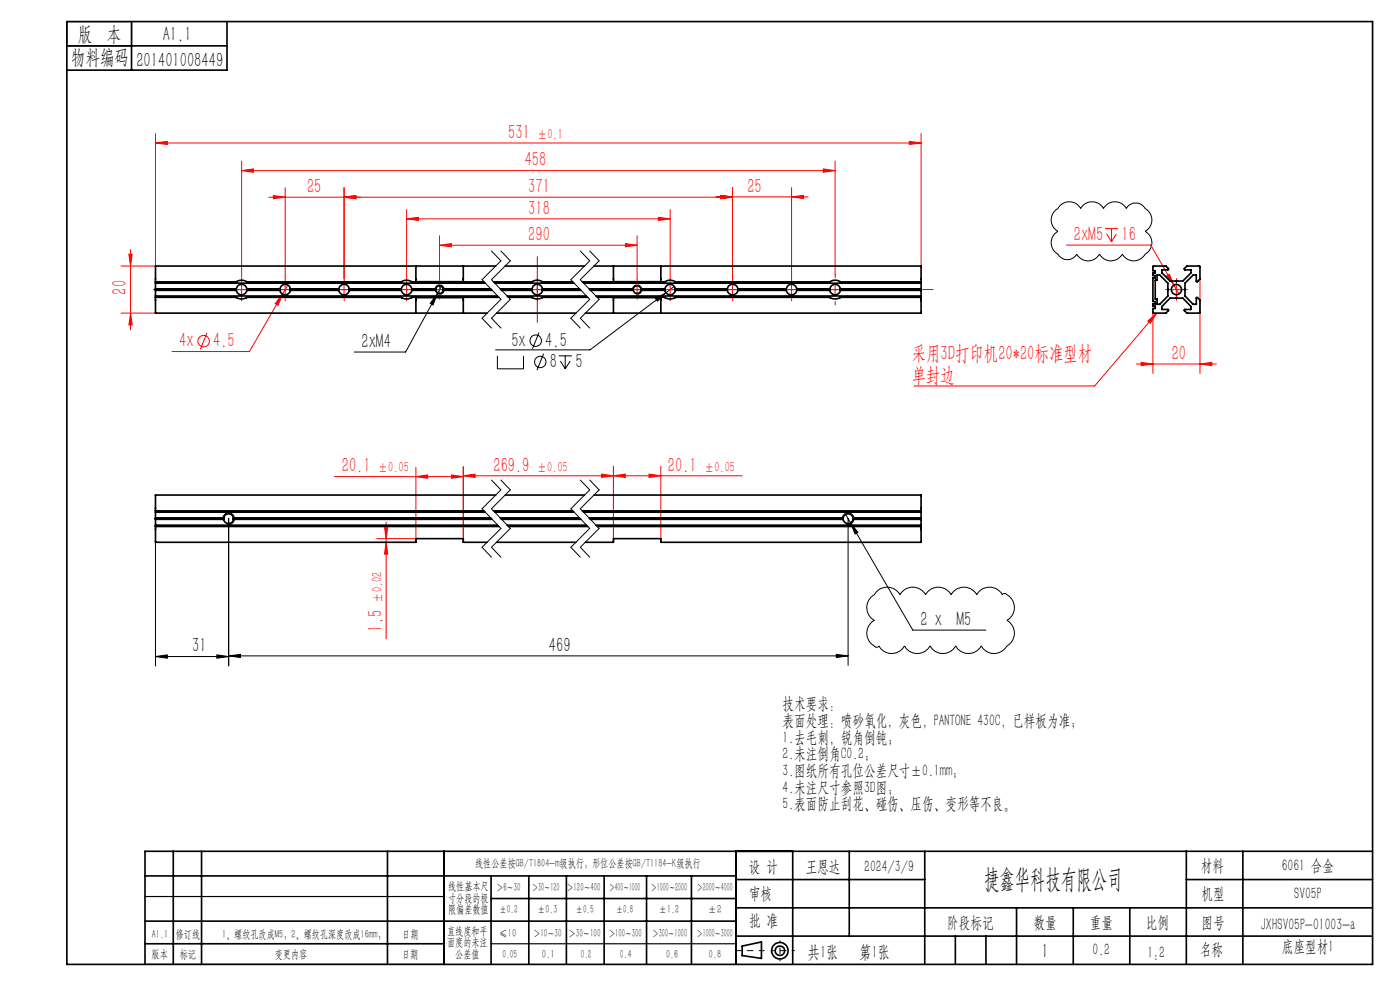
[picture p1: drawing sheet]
<svg xmlns="http://www.w3.org/2000/svg" width="297mm" height="210mm" viewBox="0 0 297 210" stroke-linecap="round" stroke-linejoin="round" font-family="sans-serif">
<g fill="none" stroke="#f00" stroke-width=".21">
<path d="M33 30.3l2.5-.3v.6zM33 28.3v28.1h-7.3M33 30.3h162.4M51.3 36.2l2.5-.4v.7zM51.3 34.2v24.8M51.3 36.2h125.9M60.5 39.8v19.2M73 39.8v19.2M155.4 39.8v19.2M167.9 39.8v19.2M174.7 35.8l2.5 .4-2.5 .3zM177.2 34.2v24"/>
<path d="M192.9 30l2.5 .3-2.5 .3zM195.4 28.3v28.1M27.3 53.9h.7l-.3 2.5zM27.7 52.9v17M57 41.8h98.4M58 41.5l2.5 .3-2.5 .3zM73 41.8l2.5-.3v.6zM86.3 46.4l2.5-.3v.7zM86.3 44.4v14.6M86.3 46.4h55.9M93.2 52l2.5-.3v.6zM93.2 50v9.4"/>
<path d="M93.2 52h41.9M132.7 51.7l2.4 .3-2.4 .3zM135.1 50v9.4M139.7 46.1l2.5 .3-2.5 .4zM142.2 44.4v14.6M151.9 41.8h19.5M152.9 41.5l2.5 .3-2.5 .3zM152.9 41.4l2.5 .4-2.5 .3zM167.9 41.8l2.5-.4v.7zM226.3 52h17.8l4.9 8.5M234.4 48.5h2.8M234.8 49.6l1 1.7"/>
<path d="M235.8 48.5v2.8M236.8 49.6l-1 1.7M247.5 58.5l.6-.3 .9 2.3zM254.6 59.1v20.1M25.7 66.4h7.3M27.7 66.4l.3 2.5h-.7zM43.9 70.7l-1.4 3.4M50 61.4h2.5M51.3 60.2v2.5M59.2 61.4h2.5M59.9 62.4l-.9 2.4-.6-.4zM59.9 62.4l-7 12.2h-16.4"/>
<path d="M60.5 60.2v2.5M61.1 60.5l-1.2 1.9M71.8 61.4h2.5M73 60.2v2.5M85 61.4h2.5M86.3 60.2v2.5M92 61.4h2.5M93.2 60.2v2.5M112.7 61.4h2.5M114 60.2v2.5M133.9 61.4h2.5M135.1 60.2v2.5"/>
<path d="M140.9 61.4h2.5M142.2 60.2v2.5M154.2 61.4h2.5M155.4 60.2v2.5M166.7 61.4h2.5M167.9 60.2v2.5M175.9 61.4h2.5M177.2 60.2v2.5M241.1 77.2h17M242.1 76.9l2.5 .3-2.5 .4zM243.5 68.1l1.9-1.7-1.4 2.2zM244.6 66.3v12.9"/>
<path d="M245.4 66.4l-13.2 15.5h-38.3M248.3 61.4h2.5M249 60.5l1.1 1.9M249.6 60.2v2.5M254.6 77.2l2.5-.3v.7zM88.2 99.1v15.2h-8.3M98.3 98.9v15.4M130.1 98.9v15.4M140.2 98.9v15.4M70.9 101.1h27.4M81.6 111.8h.7l-.4 2.5zM81.9 115l.4 2.5h-.7z"/>
<path d="M81.9 110.8v24.7M88.2 101.1l2.5-.4v.8zM95.8 100.7l2.5 .4-2.5 .4zM98.3 100.9l2.5-.3v.7zM98.3 100.9h59.1M127.6 100.6l2.5 .3-2.5 .4zM130.1 100.9l2.5-.3v.7zM137.7 100.6l2.5 .3-2.5 .4z"/>
<circle cx="43.2" cy="72.4" r="1.21"/>
</g>
<g fill="none" stroke="#000" stroke-width=".21">
<path d="M224.8 43.7a2.77 2.77 0 0 1 4.5 .5 2.77 2.77 0 0 1 4.8 0 2.77 2.77 0 0 1 4.8 0 2.29 2.29 0 0 1 4 0 2.74 2.74 0 0 1 0 4.9 2.74 2.74 0 0 1 0 4.8 2.74 2.74 0 0 1-4.8 0 2.74 2.74 0 0 1-4.8 0 2.74 2.74 0 0 1-4.9 0 2.26 2.26 0 0 1-4 0 2.74 2.74 0 0 1 0-4.8 2.74 2.74 0 0 1 0-4.9zM92.3 61.7a.99 .99 0 0 1 .9-1.2 .99 .99 0 0 1 1 1 .99 .99 0 0 1-1.2 .9M92.8 62.3l-.9 2.4-.6-.4zM92.8 62.3l-6.8 12.4h-10.9M93.7 60.6l-.9 1.7M105.5 75.5v2.7h5.6v-2.7M114.3 70.5l-1.3 3.5M115.3 75l-1.4 3.5M118.5 75.5h2.8M118.9 76.6l1 1.6M119.9 75.5v2.7M121 76.6l-1.1 1.6"/>
<path d="M134.2 61.7a.99 .99 0 0 1 .9-1.2 .99 .99 0 0 1 1 1 .99 .99 0 0 1-1.2 .9M139.1 63.4l2.2-1.3-1.8 1.8zM141.3 62.1l-16.1 12.1h-20.1M143.1 60.7l-1.8 1.4M33 115v26.3M47.3 110.3a1.25 1.25 0 0 1 1-1.5 1.25 1.25 0 0 1 1.4 1.3 1.25 1.25 0 0 1-1.5 1.1M48.5 110v31.3M178.7 110.3a1.24 1.24 0 0 1 1.1-1.5 1.24 1.24 0 0 1 1.4 1.3 1.24 1.24 0 0 1-1.6 1.1M179.4 109.1l1 1.8M179.9 110v31.1M180.4 110.9l1.6 2-.6 .4zM180.4 110.9l13.2 22.8h15.5"/>
<path d="M33 139.3l2.5-.4v.7zM33 139.3h15.5M46 138.9l2.5 .4-2.5 .3zM48.5 139.1l2.5-.3v.7zM48.5 139.1h131.4M177.4 138.8l2.5 .3-2.5 .4zM184.9 126.6l.6-.5a3.1 3.1 0 0 1 5.4 0 3.1 3.1 0 0 1 5.5 0 3.1 3.1 0 0 1 5.4 0 3.1 3.1 0 0 1 5.4 0 3.1 3.1 0 0 1 5.4 0l.4-.2a3.1 3.1 0 0 1 1 5.4l-.4 .3a3.1 3.1 0 0 1 0 5.4 3.1 3.1 0 0 1-5.4 0 3.1 3.1 0 0 1-5.5 0 3.1 3.1 0 0 1-5.4 0 3.1 3.1 0 0 1-5.4 0 3.1 3.1 0 0 1-5.5 0 .54 .54 0 0 1-.9 0 3.1 3.1 0 0 1 0-5.4 3.1 3.1 0 0 1-.6-5z"/>
<circle cx="113.7" cy="72.3" r="1.21"/>
<circle cx="114.6" cy="76.8" r="1.2"/>
</g>
<g fill="none" stroke="#000" stroke-width=".35">
<path d="M14.2 4.6h277v200h-277zM14.2 9.7h34M27.9 4.6v10.3M48.2 4.6v10.3h-34M30.8 195.4h125.4M30.8 185.8h125.4M36.8 180.6v24M42.8 180.6v24M82.2 180.6v24M94.2 180.6v24M104.2 185.8v18.8M104.2 190.6h52"/>
<path d="M112.2 185.8v18.8M120.2 185.8v18.8M128.2 185.8v18.8M137.2 185.8v18.8M146.7 185.8v18.8M156.2 180.6v24M156.2 186.6h40M156.2 198.6h135M156.2 192.6h135M168.2 180.6v24M180.2 180.6v18M196.2 180.6v24"/>
<path d="M202.7 198.6v6M209.2 198.6v6M215.7 192.6v12M227.7 192.6v12M239.7 192.6v12M251.7 186.6h39.5M251.7 180.6v24M263.7 180.6v24M291.2 180.6h-260.4v24M30.8 200.2h63.4M157.4 200.7l4.1-.9v3.5l-4.1-.6z"/>
<circle cx="165.5" cy="201.7" r="1.74"/>
<circle cx="165.5" cy="201.7" r="1"/>
</g>
<g fill="none" stroke="#000" stroke-width=".21" stroke-dasharray="6.3 1.3 1.3 1.3 1.3 1.3">
<path d="M102.3 59.3l4 4.2M104.3 53.2l2 2.1M104.3 59.3l4 4.2M106.3 55.3l-4 4M106.3 53.2l2 2.1M108.3 55.3l-4 4M121.1 59.3l4 4.2M123.1 53.2l2 2.1M123.1 59.3l4 4.2M125.1 55.3l-4 4M125.1 53.2l2 2.1M127.1 55.3l-4 4"/>
<path d="M102.3 67.5l2 2.1M104.3 67.5l2 2.1M106.3 63.5l-4 4M108.3 63.5l-4 4M121.1 67.5l2 2.1M123.1 67.5l2 2.1M125.1 63.5l-4 4M127.1 63.5l-4 4M102.3 107.9l4 4.2M102.3 116.1l2 2.1M104.3 101.8l2 2.1M104.3 107.9l4 4.2"/>
<path d="M104.3 116.1l2 2.1M106.3 103.9l-4 4M106.3 112.1l-4 4M106.3 101.8l2 2.1M108.3 103.9l-4 4M108.3 112.1l-4 4M121.1 107.9l4 4.2M121.1 116.1l2 2.1M123.1 101.8l2 2.1M123.1 107.9l4 4.2M123.1 116.1l2 2.1M125.1 103.9l-4 4"/>
<path d="M125.1 112.1l-4 4M125.1 101.8l2 2.1M127.1 103.9l-4 4M127.1 112.1l-4 4"/>
</g>
<g fill="none" stroke="#f00" stroke-width=".21" stroke-dasharray="15.2 1.3 1.3 1.3">
<path d="M177.2 58.9v-.7M51.3 60.2v-1.2M51.3 62.7v1.1M59.3 61.4h-1.2M60.5 60.2v-1.2M60.5 62.7v1.1M61.8 61.4h1.1M71.8 61.4h-1.2M73 60.2v-1.2M73 62.7v1.1M74.3 61.4h1.1M85 61.4h-1.1"/>
<path d="M86.3 60.2v-1.2M86.3 62.7v1.1M87.5 61.4h1.1M92 61.4h-.8M93.3 60.2v-.9M93.3 62.7v.8M94.5 61.4h.8M112.7 61.4h-1.1M114 60.2v-1.2M114 62.7v1.1M115.2 61.4h1.2M133.9 61.4h-.8"/>
<path d="M135.2 60.2v-.9M135.2 62.7v.8M136.4 61.4h.9M140.9 61.4h-1.1M142.2 60.2v-1.2M142.2 62.7v1.1M143.4 61.4h1.2M154.2 61.4h-1.1M155.4 60.2v-1.2M155.4 62.7v1.1M156.7 61.4h1.1M166.7 61.4h-1.1"/>
<path d="M167.9 60.2v-1.2M167.9 62.7v1.1M169.2 61.4h1.1M174.7 61.4h-.8M177.2 63.9v.8M179.7 61.4h.7M248.3 61.4h-1M249.6 60.2v-1.1M249.6 62.7v1M250.8 61.4h1.1"/>
</g>
<path d="M162.1 201.7h-6" fill="none" stroke="#000" stroke-width=".21" stroke-dasharray="15.2 1.3 1.3 1.3" stroke-dashoffset="14.1"/>
<path d="M168.5 201.7h-4.8" fill="none" stroke="#000" stroke-width=".21" stroke-dasharray="15.2 1.3 1.3 1.3" stroke-dashoffset="14.7"/>
<path d="M165.5 199.6v4.2" fill="none" stroke="#000" stroke-width=".21" stroke-dasharray="15.2 1.3 1.3 1.3" stroke-dashoffset="15"/>
<path d="M14.2 4.6h13.7v5.1h-13.7zM30.8 190.2h63.4M30.8 204.6h63.4M104.2 200.2h52" fill="none" stroke="#000" stroke-width=".25"/>
<path d="M50 61.4h-17.4" fill="none" stroke="#f00" stroke-width=".21" stroke-dasharray="15.2 1.3 1.3 1.3" stroke-dashoffset="8.4"/>
<path d="M52.5 61.4h51.8" fill="none" stroke="#f00" stroke-width=".21" stroke-dasharray="15.2 1.3 1.3 1.3" stroke-dashoffset=".8"/>
<path d="M106.3 61.4h16.8" fill="none" stroke="#f00" stroke-width=".21" stroke-dasharray="15.2 1.3 1.3 1.3" stroke-dashoffset="8.7"/>
<path d="M125.1 61.4h73.3" fill="none" stroke="#f00" stroke-width=".21" stroke-dasharray="15.2 1.3 1.3 1.3" stroke-dashoffset="-.5"/>
<path d="M114 54.4v14" fill="none" stroke="#f00" stroke-width=".21" stroke-dasharray="15.2 1.3 1.3 1.3" stroke-dashoffset="10.1"/>
<path d="M243.5 68.1l1.9-1.7-1.4 2.2z" fill="#f00"/>
<path d="M92.8 62.3l-1.5 2 .6 .4zM139.1 63.4l.4 .5 1.8-1.8zM48.5 139.1l2.5-.3v.7zM177.4 138.8l2.5 .3-2.5 .4zM33 139.3l2.5-.4v.7zM46 138.9l2.5 .4-2.5 .3zM180.4 110.9l1 2.4 .6-.4z" fill="#000"/>
<g fill="#f00">
<path d="M152.9 41.5l2.5 .3-2.5 .3zM73 41.8l2.5-.3v.6zM167.9 41.8l2.5-.4v.7zM152.9 41.4l2.5 .4-2.5 .3zM174.7 35.8l2.5 .4-2.5 .3zM51.3 36.2l2.5-.4v.7zM95.8 100.7l2.5 .4-2.5 .4zM88.2 101.1l2.5-.4v.8zM137.7 100.6l2.5 .3-2.5 .4zM130.1 100.9l2.5-.3v.7z"/>
<path d="M93.2 52l2.5-.3v.6zM132.7 51.7l2.4 .3-2.4 .3zM86.3 46.4l2.5-.3v.7zM139.7 46.1l2.5 .3-2.5 .4zM58 41.5l2.5 .3-2.5 .3zM73 41.8l2.5-.3v.6zM33 30.3l2.5-.3v.6zM192.9 30l2.5 .3-2.5 .3zM59.9 62.4l-1.5 2 .6 .4zM98.3 100.9l2.5-.3v.7zM127.6 100.6l2.5 .3-2.5 .4zM247.5 58.5l1.5 2-.9-2.3z"/>
<path d="M81.9 115l.4 2.5h-.7zM81.6 111.8h.7l-.4 2.5z"/>
<path d="M27.3 53.9h.7l-.3 2.5zM27.7 66.4l.3 2.5h-.7z"/>
<path d="M242.1 76.9l2.5 .3-2.5 .4zM254.6 77.2l2.5-.3v.7z"/>
</g>
<g fill="none" stroke="#000" stroke-width=".35">
<path d="M33 59.8h17.1a1.98 1.98 0 0 1 2.3 0h32.7a1.98 1.98 0 0 1 2.3 0h15.3M33 59.8h.1M88.2 56.4v3.4M88.2 59.8h.1M98.3 56.4v3.4M98.3 59.8h.1M104.7 59.8h8.2a1.98 1.98 0 0 1 2.2 0h6.4M105.2 56.4h-72.2v6.7M107.2 56.4h16.8M123.5 59.8h17.5a1.98 1.98 0 0 1 2.3 0h32.7a1.98 1.98 0 0 1 2.3 0h17.1M126 56.4h69.4v6.7M130.1 56.4v3.4"/>
<path d="M130.1 59.8h.1M140.2 56.4v3.4M140.2 59.8h.1M195.4 59.8h.1M244.7 56.4h2.6l.6 .6v.2h-1.4v.7l1.7 1.7h1.2l.2 .2 .1-.2h1.2l1.8-1.7v-.7h-1.5v-.2l.6-.6 2.7 .1 .1 2.7-.7 .6-.1-1.5h-.7l-1.7 1.8v1.2l-.2 .1 .2 .2v1.2l1.7 1.7h.7v-1.4h.2l.6 .6-.1 2.7h-2.7l-.6-.5v-.2l1.5-.1v-.6l-1.8-1.8h-1.2l-.1-.1-.2 .1h-1.2l-1.7 1.8v.6l1.4 .1v.1l-.5 .6h-2.8v-1h.5v-.5h-.5v-.5h.5v-.4h-.5v-5.1h.5v-.5h-.5v-.5h.5v-.5h-.5zM245.5 58.3h.5l1.8 1.8v1.2l.1 .1-.1 .2v1.2l-1.8 1.7h-.5v-1.1h-.4v-4h.4zM33 63.1v3.3h70.3M33 63.1h17.1a1.98 1.98 0 0 0 2.3 0h32.7a1.98 1.98 0 0 0 2.3 0h.8M33 60.1h69.9M33 62.8h72.6M33 61.3h17.1M33 61.6h17.1"/>
<path d="M33 61.4h17.1M50.1 61.3a1.12 1.12 0 0 1 1.1-1 1.12 1.12 0 0 1 1.2 1M50.1 61.6a1.12 1.12 0 0 0 1.1 1 1.12 1.12 0 0 0 1.2-1M50.1 61.3v.1M50.1 61.4v.2M52.4 61.3v.1M52.4 61.3h7M52.4 61.6h7M52.4 61.4v.2M52.4 61.4h7M59.4 61.3a1.12 1.12 0 0 1 1.1-1 1.12 1.12 0 0 1 1.1 1M59.4 61.6a1.12 1.12 0 0 0 1.1 1 1.12 1.12 0 0 0 1.1-1"/>
<path d="M59.4 61.3v.1M59.4 61.4v.2M61.6 61.3v.1M61.6 61.3h10.3M61.6 61.6h10.3M61.6 61.4v.2M61.6 61.4h10.3M71.9 61.4v.2M71.9 61.3a1.12 1.12 0 0 1 1.1-1 1.12 1.12 0 0 1 1.1 1M71.9 61.6a1.12 1.12 0 0 0 1.1 1 1.12 1.12 0 0 0 1.1-1M71.9 61.3v.1M74.1 61.3v.1"/>
<path d="M74.1 61.4v.2M74.1 61.3h11M74.1 61.6h11M74.1 61.4h11M85.1 61.3a1.12 1.12 0 0 1 1.1-1 1.12 1.12 0 0 1 1.1 1M85.1 61.6a1.12 1.12 0 0 0 1.1 1 1.12 1.12 0 0 0 1.1-1M85.1 61.3v.1M85.1 61.4v.2M87.3 61.3l.1 .1M87.3 61.3h5.1M87.3 61.6h5.1M87.4 61.4l-.1 .2"/>
<path d="M87.4 61.4h5M88.2 63.1v3.3M88.2 63.1h10.1M92.4 61.3a.83 .83 0 0 1 .8-.7 .83 .83 0 0 1 .9 .7M92.4 61.6a.83 .83 0 0 0 .8 .7 .83 .83 0 0 0 .9-.7M92.4 61.3v.1M92.4 61.4v.2M94.1 61.3v.1M94.1 61.3h10M94.1 61.6h10.3M94.1 61.4v.2M94.1 61.4h10.1"/>
<path d="M98.3 63.1v3.3M105 60.1h16.8M105.3 66.4h16.9M105.8 63.1h-7.5M106.1 61.3h6.8M106.3 61.4h6.6M106.4 61.6h6.5M107.6 62.8h16.8M107.8 63.1h5.1a1.98 1.98 0 0 0 2.2 0h9.6M112.9 61.3a1.12 1.12 0 0 1 1.1-1 1.12 1.12 0 0 1 1.1 1M112.9 61.6a1.12 1.12 0 0 0 1.1 1 1.12 1.12 0 0 0 1.1-1M112.9 61.3v.1"/>
<path d="M112.9 61.4v.2M115.1 61.3v.1M115.1 61.3h7.8M115.1 61.6h8.1M115.1 61.4v.2M115.1 61.4h8M123.8 60.1h71.6M125 61.3h9.3M125.1 61.4h9.2M125.2 61.6h9.1M126.4 62.8h69M126.7 63.1h3.4"/>
<path d="M130.1 63.1v3.3M130.1 63.1h10.1M134.3 61.3a.83 .83 0 0 1 .8-.7 .83 .83 0 0 1 .9 .7M134.3 61.6a.83 .83 0 0 0 .8 .7 .83 .83 0 0 0 .9-.7M134.3 61.3v.1M134.3 61.4v.2M136 61.3v.1M136 61.3h5M136 61.6h5M136 61.4v.2M136 61.4h5M140.2 63.1v3.3"/>
<path d="M141 61.3a1.12 1.12 0 0 1 1.2-1 1.12 1.12 0 0 1 1.1 1M141 61.6a1.12 1.12 0 0 0 1.2 1 1.12 1.12 0 0 0 1.1-1M141 61.3v.1M141 61.4v.2M143.3 61.3v.1M143.3 61.3h11M143.3 61.6h11M143.3 61.4v.2M143.3 61.4h11M154.3 61.3a1.12 1.12 0 0 1 1.1-1 1.12 1.12 0 0 1 1.1 1M154.3 61.6a1.12 1.12 0 0 0 1.1 1 1.12 1.12 0 0 0 1.1-1M154.3 61.3v.1"/>
<path d="M154.3 61.4v.2M156.5 61.3v.1M156.5 61.4v.2M156.5 61.3h10.3M156.5 61.6h10.3M156.5 61.4h10.3M166.8 61.3a1.12 1.12 0 0 1 1.1-1 1.12 1.12 0 0 1 1.1 1M166.8 61.6a1.12 1.12 0 0 0 1.1 1 1.12 1.12 0 0 0 1.1-1M166.8 61.3v.1M166.8 61.4v.2M169 61.3l.1 .1M169 61.3h7"/>
<path d="M169 61.6h7M169.1 61.4l-.1 .2M169.1 61.4h6.9M176 61.3a1.15 1.15 0 0 1 1.2-1 1.15 1.15 0 0 1 1.1 1M176 61.6a1.14 1.14 0 0 0 1.2 1 1.14 1.14 0 0 0 1.1-1M176 61.3v.1M176 61.4v.2M178.3 61.3v.1M178.3 61.4v.2M178.3 61.3h17.1M178.3 61.6h17.1M178.3 61.4h17.1"/>
<path d="M195.4 63.1v3.3h-71.2M195.4 63.1h-17.1a1.98 1.98 0 0 1-2.3 0h-32.7a1.98 1.98 0 0 1-2.3 0h-.8M33 111.7h.1M33 111.7h72.8M33 108.4h69.7M33 111.4h72.6M33 108.6h69.9M33 109.9h14.4M33 110h14.4M33 110.2h14.4M47.4 109.9a1.05 1.05 0 0 1 1.1-.9 1.05 1.05 0 0 1 1 .9M47.4 109.9v.1"/>
<path d="M47.4 110.2a1.05 1.05 0 0 0 1.1 .9 1.05 1.05 0 0 0 1-.9M47.4 110v.2M49.5 109.9v.1M49.5 110v.2M49.5 109.9h54.6M49.5 110h54.7M49.5 110.2h54.9M104.7 108.4h16.8M105 108.6h16.8M105.2 105h-72.2v10h55.2v-.7h10.1v.7h5M105.3 115h16.9M106.1 109.9h16.8"/>
<path d="M106.3 110h16.8M106.4 110.2h16.8M107.2 105h16.8M107.6 111.4h16.8M107.8 111.7h16.9M123.5 108.4h71.9M123.8 108.6h71.6M125 109.9h53.9M125.1 110h53.8M125.2 110.2h53.7M126 105h69.4v10h-55.2v-.7h-10.1v.7h-5.9M126.4 111.4h69"/>
<path d="M126.7 111.7h68.7M178.9 109.9a1.05 1.05 0 0 1 1-.9 1.05 1.05 0 0 1 1 .9M178.9 109.9v.1M178.9 110.2a1.05 1.05 0 0 0 1 .9 1.05 1.05 0 0 0 1-.9M178.9 110v.2M180.9 109.9l.1 .1M180.9 109.9h14.5M180.9 110.2h14.5M181 110l-.1 .2M181 110h14.4M195.4 111.7h.1"/>
<circle cx="249.6" cy="61.4" r="1.06"/>
</g>
<text font-size="5.6" x="208.8" y="188.3">捷鑫华科技有限公司</text>
<g font-size="4.4">
<text x="16.5" y="8.6">版 本</text>
<text x="34.5" y="8.6">A1.1</text>
<text x="15.1" y="13.7">物料编码</text>
<text x="28.9" y="14.2">201401008449</text>
<text x="76.7" y="73.8">2xM4</text>
<text x="108.5" y="73.6">5x</text>
<text x="115.7" y="73.6">4.5</text>
<text x="116.6" y="78.1">8</text>
<text x="122.1" y="78.1">5</text>
<text x="195.3" y="132.8">2 x M5</text>
<text x="40.8" y="138.4">31</text>
<text x="116.5" y="138.3">469</text>
<text x="221" y="203.2">1</text>
</g>
<g font-size="4.4" fill="#f00">
<text x="107.8" y="29.4">531</text>
<text x="111.3" y="35.3">458</text>
<text x="65.1" y="40.9">25</text>
<text x="112.1" y="40.9">371</text>
<text x="158.6" y="40.9">25</text>
<text x="112.1" y="45.5">318</text>
<text x="112.1" y="51.1">290</text>
<text x="227.8" y="51.1">2xM5</text>
<text x="237.9" y="51.1">16</text>
<text x="26.8" y="62.5" transform="rotate(-90 26.8 62.5)">20</text>
<text x="38" y="73.7">4x</text>
<text x="45.2" y="73.7">4.5</text>
<text x="193.4" y="76.5">采用3D打印机20*20标准型材</text>
<text x="248.6" y="76.3">20</text>
<text x="193.4" y="81">单封边</text>
<text x="72.5" y="100.2">20.1</text>
<text x="104.7" y="100">269.9</text>
<text x="141.7" y="100">20.1</text>
<text x="81.1" y="134" transform="rotate(-90 81.1 134)">1.5</text>
</g>
<g font-size="3.8">
<text x="171.3" y="203.2">共1张</text>
<text x="182.3" y="203.2">第1张</text>
</g>
<g font-size="3.5">
<text x="166" y="150.5">技术要求：</text>
<text x="166" y="154">表面处理：喷砂氧化，灰色，PANTONE 430C，已样板为准；</text>
<text x="166" y="157.5">1.去毛刺，锐角倒钝；</text>
<text x="166" y="161.1">2.未注倒角C0.2；</text>
<text x="166" y="164.6">3.图纸所有孔位公差尺寸±0.1mm；</text>
<text x="166" y="168.1">4.未注尺寸参照3D图；</text>
<text x="166" y="171.7">5.表面防止刮花、碰伤、压伤、变形等不良。</text>
<text x="158.9" y="184.9">设 计</text>
<text x="170.9" y="184.9">王恩达</text>
<text x="183.4" y="184.9">2024/3/9</text>
<text x="254.7" y="184.7">材料</text>
<text x="271.9" y="184.7">6061 合金</text>
<text x="158.9" y="190.8">审核</text>
<text x="254.9" y="190.7">机型</text>
<text x="274.6" y="190.8">SV05P</text>
<text x="158.9" y="196.5">批 准</text>
<text x="200.9" y="196.9">阶段标记</text>
<text x="219.3" y="196.9">数量</text>
<text x="231.2" y="196.9">重量</text>
<text x="243.1" y="196.9">比例</text>
<text x="254.9" y="196.9">图号</text>
<text x="267.4" y="197.3">JXHSV05P-01003-a</text>
<text x="231.8" y="202.5">0.2</text>
<text x="243.4" y="203.2">1:2</text>
<text x="254.5" y="202.5">名称</text>
<text x="271.9" y="201.8">底座型材1</text>
</g>
<g font-size="3.1" fill="#f00">
<text x="114" y="29.4">±0.1</text>
<text x="80.2" y="100.2">±0.05</text>
<text x="113.9" y="100">±0.05</text>
<text x="149.4" y="100">±0.05</text>
<text x="81.1" y="127.9" transform="rotate(-90 81.1 127.9)">±0.02</text>
</g>
<g font-size="2.5">
<text x="100.8" y="184">线性公差按GB/T1804-m级执行；形位公差按GB/T1184-K级执行</text>
<text x="95.1" y="188.8">线性基本尺</text>
<text x="95.1" y="191.3">寸分段的极</text>
<text x="105.3" y="189.1">＞6～30</text>
<text x="112.9" y="189.1">＞30～120</text>
<text x="120.2" y="188.9">＞120～400</text>
<text x="129.2" y="188.9">＞400～1000</text>
<text x="138.1" y="189.1">＞1000～2000</text>
<text x="147.8" y="189.1">＞2000～4000</text>
<text x="95.1" y="193.8">限偏差数值</text>
<text x="105.9" y="193.8">±0.2</text>
<text x="114.1" y="193.8">±0.3</text>
<text x="122.2" y="193.8">±0.5</text>
<text x="130.7" y="193.8">±0.8</text>
<text x="139.8" y="193.8">±1.2</text>
<text x="150.2" y="193.8">±2</text>
<text x="32.2" y="203.2">版本</text>
<text x="32.2" y="198.9">A1.1</text>
<text x="37.3" y="198.9">修订线</text>
<text x="38.1" y="203.2">标记</text>
<text x="47.1" y="198.9">1、螺纹孔改成M5; 2、螺纹孔深度改成16mm;</text>
<text x="58.3" y="203.2">变更内容</text>
<text x="85.3" y="203.2">日期</text>
<text x="85.3" y="198.9">日期</text>
<text x="94.8" y="198.3">直线度和平</text>
<text x="94.8" y="200.7">面度的未注</text>
<text x="96.6" y="203.2">公差值</text>
<text x="105.9" y="198.7">≤10</text>
<text x="106.6" y="203.2">0.05</text>
<text x="113.2" y="198.7">＞10～30</text>
<text x="115" y="203.2">0.1</text>
<text x="120.6" y="198.7">＞30～100</text>
<text x="123.2" y="203.2">0.2</text>
<text x="129.1" y="198.7">＞100～300</text>
<text x="131.5" y="203.2">0.4</text>
<text x="138.4" y="198.7">＞300～1000</text>
<text x="141.3" y="203.2">0.6</text>
<text x="147.8" y="198.7">＞1000～3000</text>
<text x="150.4" y="203.2">0.8</text>
</g>
</svg>
